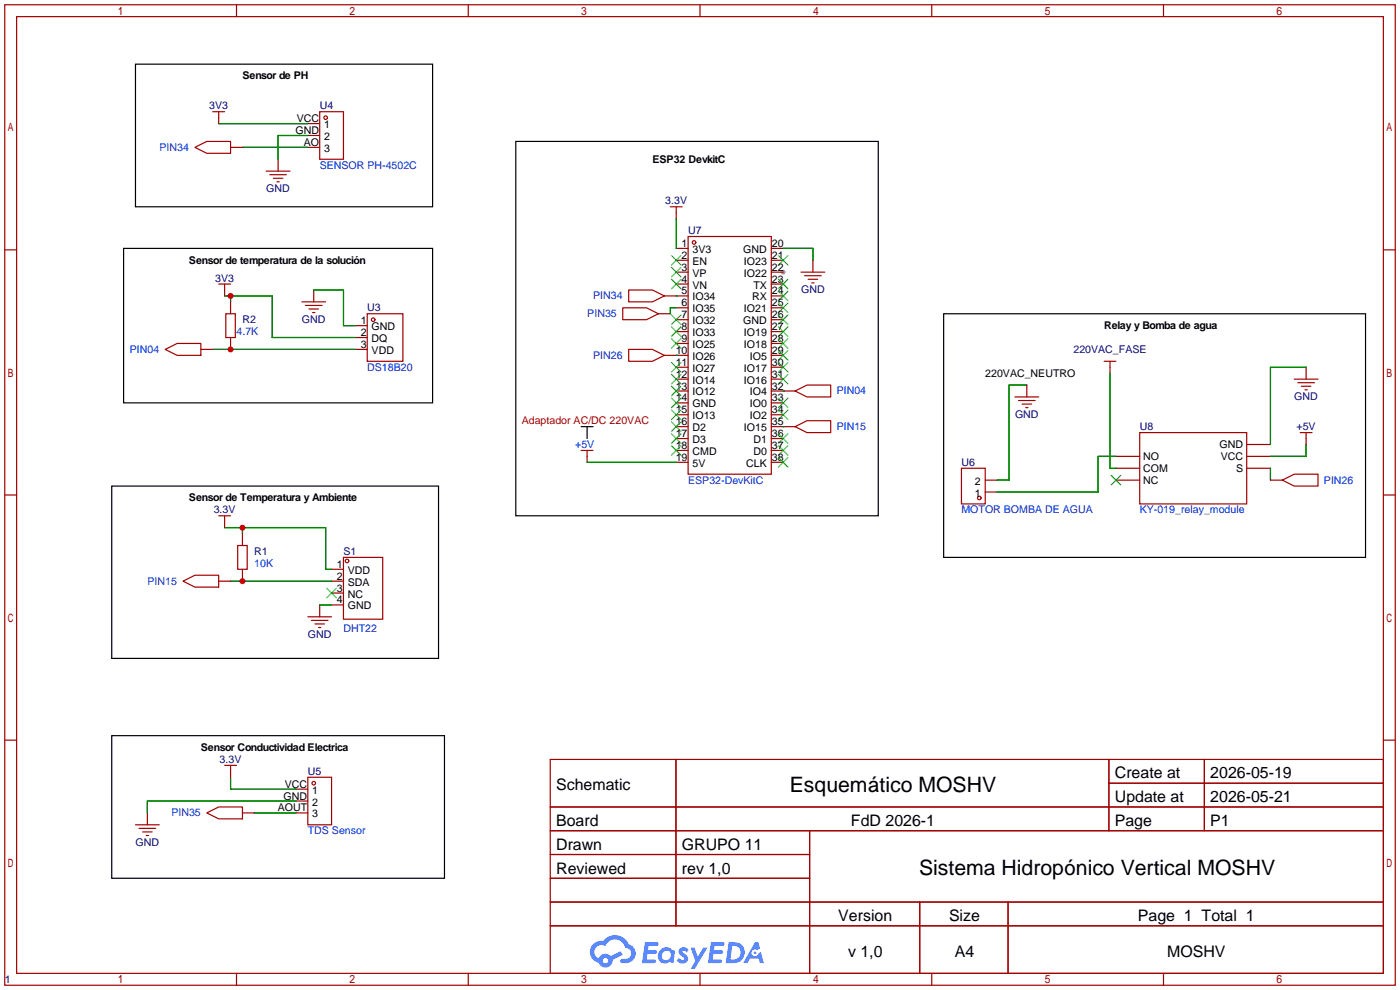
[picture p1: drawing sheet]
<svg xmlns="http://www.w3.org/2000/svg" width="299mm" height="212mm" viewBox="0 0 299 212" stroke-linecap="round" stroke-linejoin="round" font-family="sans-serif">
<circle cx="167.4" cy="58.2" r=".51" fill="#999"/>
<g fill="none" stroke="#a10000" stroke-width=".25">
<path d="M1 1h297.2v209.6h-297.2zM3.6 3.6h292.1v204.4h-292.1zM50.5 1v2.6M100.1 1v2.6M149.6 1v2.6M199.1 1v2.6M248.7 1v2.6M1 53.4h2.6M295.7 53.4h2.5M1 105.8h2.6M295.7 105.8h2.5M1 158.2h2.6"/>
<path d="M295.7 158.2h2.5M117.6 162.3h178.1v45.7h-178.1zM117.6 172.5h178.1M117.6 177.5h178.1M144.5 162.3v35.6M173 177.5v30.5M237 162.3v15.2M237 167.4h58.7M257.4 162.3v15.2M117.6 182.6h55.4M117.6 192.8h178.1M117.6 187.7h55.4"/>
<path d="M117.6 197.9h178.1M196.6 192.8v15.2M215.4 192.8v15.2M50.5 208v2.6M100.1 208v2.6M149.6 208v2.6M199.1 208v2.6M248.7 208v2.6"/>
</g>
<g fill="#5487ff">
<path d="M145.3 202.7a1.3 1.3 0 0 1 1.9 .3l-.4 .6a.54 .54 0 0 0-.9-.2l.1 .2a1.34 1.34 0 0 1 .9 1.8 1.47 1.47 0 0 1-2.3-.1l.5-.6 .8 .5a.31 .31 0 0 0 .4-.3 .31 .31 0 0 0-.3-.4 1.12 1.12 0 0 1-.7-1.8z"/>
<path d="M147.6 202.5h.9l.6 2 1.2-2h.9l-2.7 4.6h-.9l1-1.7z"/>
<path d="M137.8 201.4h1.7a1.31 1.31 0 0 1 1.2 .2 .4 .4 0 0 1-.3 .5l-1.8 .1-.1 .9h1.6a.4 .4 0 0 1 .4 .4 .4 .4 0 0 1-.5 .4h-1.6l-.2 1.2h1.4a.46 .46 0 0 1 .5 0 .46 .46 0 0 1 .1 .5l-.4 .2h-2.6z"/>
<path d="M151.9 201.4h1.7a1.32 1.32 0 0 1 1.2 .2 .39 .39 0 0 1-.3 .5l-1.8 .1-.1 .9h1.6a.4 .4 0 0 1 .4 .4 .4 .4 0 0 1-.4 .4h-1.7l-.2 1.2h1.4a.46 .46 0 0 1 .5 0 .46 .46 0 0 1 .1 .5l-.4 .2h-2.6z"/>
<path d="M161.3 201.4h.8l.3 1.3-.6 .4a.75 .75 0 0 0-1.1 .3 .75 .75 0 0 0 .5 1 .75 .75 0 0 0 .9-.7l.5-.2 .6 2.3h-.8l-.3-.9h-1.8l-.5 .9h-1z"/>
<path d="M155.7 201.4l-.6 4.4h1.5a2.27 2.27 0 0 0 2.6-2.2 2.27 2.27 0 0 0-2.7-2.2zM156.5 202.1a1.5 1.5 0 0 1 1.8 1.6 1.5 1.5 0 0 1-1.9 1.4h-.3z"/>
<path d="M141.2 203a1.6 1.6 0 0 0-.3 2.3 1.6 1.6 0 0 0 2.3 .2l.7 .3 .3-2.4-.1-.3-.5-.1a1.58 1.58 0 0 0-2.4 0zM141.8 203.5a.98 .98 0 0 1 1.6 .4 .98 .98 0 0 1-1.1 1.3 .94 .94 0 0 1-.9-.7 .94 .94 0 0 1 .4-1z"/>
<path d="M126.8 201.8a2.37 2.37 0 0 0 1.1 4 1.54 1.54 0 0 0 1.8 1 1.54 1.54 0 0 0 1.2-1.6l2.2-1.1-.5-.8-2 1a1.57 1.57 0 0 0-2.7 .5 1.5 1.5 0 0 1-.7-2.1 1.5 1.5 0 0 1 2.2-.5 2.23 2.23 0 0 1 2.3-1.4 2.23 2.23 0 0 1 2 1.8 1.16 1.16 0 0 1 1.2 1.1 1.16 1.16 0 0 1-1.1 1.2h-.7a.47 .47 0 0 0-.5 .4 .47 .47 0 0 0 .4 .5 2.17 2.17 0 0 0 2.5-.9 2.17 2.17 0 0 0-.3-2.7l-.8-.4a3.2 3.2 0 0 0-5.5-.7l-1.1 .1zM128.8 205.3a.6 .6 0 0 1 1.2 0 .6 .6 0 0 1-1.2 0z"/>
<circle cx="161.4" cy="203.6" r=".28"/>
</g>
<g fill="none" stroke="#a10000" stroke-width=".25">
<path d="M41.7 31.5l2.5-1.3h5.1v2.6h-5.1zM45.5 23.9h2.5M46.7 23.9v2.5M49.3 31.5h2.5M56.9 36.6h5.1M57.7 37.3h3.5M58.4 38.1h2.1M59.2 38.9h.5M59.4 34v2.6M65.8 26.4h2.5M65.8 29h2.5M65.8 31.5h2.5"/>
<path d="M68.3 23.9h5.1v10.1h-5.1zM143.3 44.2h2.5M144.5 53.1h2.6M144.5 55.6h2.6M144.5 58.2h2.6M144.5 44.2v2.5M147.1 50.5h17.7v50.8h-17.7zM164.8 53.1h2.6M164.8 55.6h2.6M164.8 58.2h2.6M171.2 58.2h5.1M172 58.9h3.5"/>
<path d="M172.7 59.7h2.1M173.7 55.6v2.6M35.3 74.7l2.5-1.3h5.1v2.5h-5.1zM42.9 74.7h2.6M46.7 60.7h2.6M48 60.7v2.5M48.3 67.1h2v5h-2zM49.3 64.5v2.6M49.3 72.1v2.6M64.5 64.5h5.1M65.3 65.3h3.5M66 66h2.1"/>
<path d="M66.8 66.8h.5M67.1 62v2.5M75.9 69.6h2.6M75.9 72.1h2.6M75.9 74.7h2.6M78.5 67.1h7.6v10.1h-7.6zM133.1 65.8h5.1l2.5 1.3-2.5 1.2h-5.1zM134.4 62h5l2.6 1.2-2.6 1.3h-5zM134.4 74.7h5l2.6 1.2-2.6 1.3h-5zM140.7 67.1h2.6M142 63.2h5.1M142 75.9h5.1"/>
<path d="M144.5 60.7h2.6M144.5 65.8h2.6M144.5 68.3h2.6M144.5 70.9h2.6M144.5 73.4h2.6M144.5 78.5h2.6M164.8 60.7h2.6M164.8 63.2h2.6M164.8 65.8h2.6M164.8 68.3h2.6M164.8 70.9h2.6M164.8 73.4h2.6"/>
<path d="M164.8 75.9h2.6M164.8 78.5h2.6M173.5 60.5h.5M236 77.2h2.5M237.2 77.2v2.6M279.1 78.5v2.5M124.2 96.3h2.5M125.5 96.3v2.5M144.5 81h2.6M144.5 83.6h2.6M144.5 86.1h2.6M144.5 88.6h2.6"/>
<path d="M144.5 91.2h2.6M144.5 93.7h2.6M144.5 96.3h2.6M144.5 98.8h2.6M164.8 81h2.6M164.8 83.6h5.1M164.8 86.1h2.6M164.8 88.6h2.6M164.8 91.2h5.1M164.8 93.7h2.6M164.8 96.3h2.6M164.8 98.8h2.6"/>
<path d="M169.9 83.6l2.6-1.3h5v2.5h-5zM169.9 91.2l2.6-1.3h5v2.6h-5zM216.9 84.8h5.1M217.7 85.6h3.5M218.4 86.4h2.1M219.2 87.1h.5M219.5 82.3v2.5M238.5 97.5h5.1M243.6 92.5h22.8v15.2h-22.8zM266.4 95h5.1M266.4 97.5h5.1M276.6 81h5.1"/>
<path d="M277.4 81.8h3.5M277.9 92.5h2.5M278.1 82.5h2.1M278.9 83.3h.5M279.1 92.5v2.5M46.7 110.2h2.6M48 110.2v2.6M50.8 116.6h2v5.1h-2zM51.8 114v2.6M73.4 119.1h8.4v13.2h-8.4zM205.5 100.1h5.1v7.6h-5.1zM210.6 105.2h2.5"/>
<path d="M210.6 102.6h2.5M238.5 102.6h5.1M238.5 100.1h5.1M266.4 100.1h5.1M271.5 102.6h2.6M274.1 102.6l2.5-1.3h5.1v2.6h-5.1zM39.1 124.2l2.6-1.3h5v2.6h-5zM46.7 124.2h2.6M51.8 121.7v2.5M65.8 131.8h5.1M66.5 132.6h3.6M67.3 133.4h2"/>
<path d="M68.1 134.1h.5M68.3 129.3v2.5M70.9 121.7h2.5M70.9 124.2h2.5M70.9 126.7h2.5M70.9 129.3h2.5M29 176.3h5M29.7 177h3.6M30.5 177.8h2M31.2 178.6h.5M31.5 173.7v2.6M44.2 173.7l2.5-1.2h5.1v2.5h-5.1z"/>
<path d="M48 163.6h2.5M49.3 163.6v2.5M51.8 173.7h2.6M63.2 168.7h2.6M63.2 171.2h2.6M63.2 173.7h2.6M65.8 166.1h5.1v10.2h-5.1z"/>
<circle cx="69.6" cy="25.1" r=".38"/>
<circle cx="148.3" cy="51.8" r=".38"/>
<circle cx="79.8" cy="68.3" r=".38"/>
<circle cx="74.2" cy="119.9" r=".38"/>
<circle cx="209.3" cy="106.4" r=".38"/>
<circle cx="67.1" cy="167.4" r=".38"/>
</g>
<g fill="none" stroke="#3c3" stroke-width=".25">
<path d="M143.5 54.6l2 2M143.5 57.2l2 2M143.5 59.7l2 2M145.5 54.6l-2 2M145.5 57.2l-2 2M145.5 59.7l-2 2M166.4 54.6l2 2M166.4 59.7l2 2M168.4 54.6l-2 2M168.4 59.7l-2 2M143.5 67.3l2 2M143.5 69.8l2 2.1"/>
<path d="M143.5 72.4l2 2M143.5 77.5l2 2M145.5 67.3l-2 2M145.5 69.8l-2 2.1M145.5 72.4l-2 2M145.5 77.5l-2 2M166.4 62.2l2 2.1M166.4 64.8l2 2M166.4 67.3l2 2M166.4 69.8l2 2.1M166.4 72.4l2 2M166.4 74.9l2 2.1"/>
<path d="M166.4 77.5l2 2M168.4 62.2l-2 2.1M168.4 64.8l-2 2M168.4 67.3l-2 2M168.4 69.8l-2 2.1M168.4 72.4l-2 2M168.4 74.9l-2 2.1M168.4 77.5l-2 2M143.5 80l2 2M143.5 82.5l2 2.1M143.5 85.1l2 2M143.5 87.6l2 2.1"/>
<path d="M143.5 90.2l2 2M143.5 92.7l2 2M143.5 95.2l2 2.1M145.5 80l-2 2M145.5 82.5l-2 2.1M145.5 85.1l-2 2M145.5 87.6l-2 2.1M145.5 90.2l-2 2M145.5 92.7l-2 2M145.5 95.2l-2 2.1M166.4 80l2 2M166.4 85.1l2 2"/>
<path d="M166.4 87.6l2 2.1M166.4 92.7l2 2M166.4 95.2l2 2.1M166.4 97.8l2 2M168.4 80l-2 2M168.4 85.1l-2 2M168.4 87.6l-2 2.1M168.4 92.7l-2 2M168.4 95.2l-2 2.1M168.4 97.8l-2 2M237.5 101.6l2 2M239.5 101.6l-2 2"/>
<path d="M69.8 125.7l2.1 2.1M71.9 125.7l-2.1 2.1"/>
</g>
<g fill="none" stroke="#008700" stroke-width=".25">
<path d="M46.7 26.4h19.1M51.8 31.5h14M65.8 29h-6.4v5M144.5 46.7v6.4M167.4 53.1h6.3v2.5M45.5 74.7h30.4M48 63.2h10.2v8.9h17.7M49.3 63.2v1.3M67.1 62h6.3v7.6h2.5M144.5 63.2h.1M144.5 75.9h.1M144.5 65.8h-1.2v1.3"/>
<path d="M237.2 79.8v20.3h1.3M279.1 78.5h-7.6v16.5M125.5 98.8h19M167.4 83.6h.1M167.4 91.2h.1M219.5 82.3h-3.9v20.3h-2.5M238.5 97.5h-3.8v7.7h-21.6M279.1 95v2.5h-7.6M48 112.8h21.6v8.9h1.3M51.8 112.8v1.2M271.5 100.1v2.5M49.3 124.2h21.6"/>
<path d="M68.3 129.3h2.6M49.3 166.1v2.6h13.9M54.4 173.7h8.8M63.2 171.2h-31.7v2.5"/>
</g>
<path d="M29 13.7h63.5v30.5h-63.5zM110.2 30.2h77.5v80h-77.5zM26.4 53.1h66.1v33h-66.1zM201.7 67.1h90.1v52h-90.1zM124.2 91.2h2.5M125.5 91.2v2.5M23.9 103.9h69.8v36.8h-69.8zM23.9 157.2h71.1v30.5h-71.1z" fill="none" stroke="#000" stroke-width=".25"/>
<g fill="#c00">
<circle cx="51.8" cy="112.8" r=".63"/>
<circle cx="49.3" cy="74.7" r=".63"/>
<circle cx="49.3" cy="63.2" r=".63"/>
<circle cx="51.8" cy="124.2" r=".63"/>
</g>
<g font-size="4.5">
<text x="168.8" y="169.2">Esquemático MOSHV</text>
<text x="196.4" y="187">Sistema Hidropónico Vertical MOSHV</text>
</g>
<g font-size="3.4">
<text x="238.3" y="166.4">Create at</text>
<text x="258.7" y="166.4">2026-05-19</text>
<text x="118.9" y="168.9">Schematic</text>
<text x="238.3" y="171.4">Update at</text>
<text x="258.7" y="171.4">2026-05-21</text>
<text x="118.9" y="176.5">Board</text>
<text x="181.9" y="176.5">FdD 2026-1</text>
<text x="238.3" y="176.5">Page</text>
<text x="258.7" y="176.5">P1</text>
<text x="118.9" y="181.6">Drawn</text>
<text x="145.7" y="181.6">GRUPO 11</text>
<text x="118.9" y="186.7">Reviewed</text>
<text x="145.7" y="186.7">rev 1,0</text>
<text x="179.2" y="196.8">Version</text>
<text x="202.8" y="196.8">Size</text>
<text x="243.2" y="196.8">Page 1 Total 1</text>
<text x="181.2" y="204.5">v 1,0</text>
<text x="204.1" y="204.5">A4</text>
<text x="249.4" y="204.5">MOSHV</text>
</g>
<g font-size="2.3">
<text x="51.8" y="17">Sensor de PH</text>
<text x="63.2" y="28.6">GND</text>
<text x="63.4" y="26.1">VCC</text>
<text x="69.3" y="27.4">1</text>
<text x="69.3" y="29.9">2</text>
<text x="64.9" y="31.2">AO</text>
<text x="69.3" y="32.5">3</text>
<text x="139.4" y="34.8">ESP32 DevkitC</text>
<text x="145.7" y="52.8">1</text>
<text x="165" y="52.8">20</text>
<text x="40.4" y="56.4">Sensor de temperatura de la solución</text>
<text x="145.7" y="55.3">2</text>
<text x="145.7" y="57.9">3</text>
<text x="148" y="54">3V3</text>
<text x="148" y="56.6">EN</text>
<text x="148" y="59.1">VP</text>
<text x="158.9" y="54">GND</text>
<text x="159" y="56.6">IO23</text>
<text x="159" y="59.1">IO22</text>
<text x="165" y="55.3">21</text>
<text x="165" y="57.9">22</text>
<text x="145.7" y="60.4">4</text>
<text x="145.7" y="62.9">5</text>
<text x="145.7" y="65.5">6</text>
<text x="148" y="61.7">VN</text>
<text x="148" y="64.2">IO34</text>
<text x="160.8" y="64.2">RX</text>
<text x="161" y="61.7">TX</text>
<text x="165" y="60.4">23</text>
<text x="165" y="62.9">24</text>
<text x="165" y="65.5">25</text>
<text x="77.1" y="69.3">1</text>
<text x="77.1" y="71.8">2</text>
<text x="79.4" y="70.6">GND</text>
<text x="145.7" y="68">7</text>
<text x="145.7" y="70.6">8</text>
<text x="148" y="66.7">IO35</text>
<text x="148" y="69.3">IO32</text>
<text x="148" y="71.8">IO33</text>
<text x="158.9" y="69.3">GND</text>
<text x="159" y="66.7">IO21</text>
<text x="159" y="71.8">IO19</text>
<text x="165" y="68">26</text>
<text x="165" y="70.6">27</text>
<text x="236" y="70.3">Relay y Bomba de agua</text>
<text x="77.1" y="74.4">3</text>
<text x="79.4" y="73.1">DQ</text>
<text x="79.4" y="75.6">VDD</text>
<text x="144.4" y="75.6">10</text>
<text x="145.7" y="73.1">9</text>
<text x="148" y="74.4">IO25</text>
<text x="148" y="76.9">IO26</text>
<text x="159" y="74.4">IO18</text>
<text x="160.2" y="76.9">IO5</text>
<text x="165" y="73.1">28</text>
<text x="165" y="75.6">29</text>
<text x="144.4" y="78.2">11</text>
<text x="144.4" y="80.7">12</text>
<text x="144.4" y="83.3">13</text>
<text x="148" y="79.4">IO27</text>
<text x="148" y="82">IO14</text>
<text x="159" y="79.4">IO17</text>
<text x="159" y="82">IO16</text>
<text x="165" y="78.2">30</text>
<text x="165" y="80.7">31</text>
<text x="165" y="83.3">32</text>
<text x="210.6" y="80.5">220VAC_NEUTRO</text>
<text x="144.4" y="85.8">14</text>
<text x="144.4" y="88.3">15</text>
<text x="148" y="84.5">IO12</text>
<text x="148" y="87.1">GND</text>
<text x="148" y="89.6">IO13</text>
<text x="160.2" y="84.5">IO4</text>
<text x="160.2" y="87.1">IO0</text>
<text x="160.2" y="89.6">IO2</text>
<text x="165" y="85.8">33</text>
<text x="165" y="88.3">34</text>
<text x="144.4" y="90.9">16</text>
<text x="144.4" y="93.4">17</text>
<text x="144.4" y="96">18</text>
<text x="148" y="92.1">D2</text>
<text x="148" y="94.7">D3</text>
<text x="159" y="92.1">IO15</text>
<text x="161" y="94.7">D1</text>
<text x="165" y="90.9">35</text>
<text x="165" y="93.4">36</text>
<text x="165" y="96">37</text>
<text x="260.6" y="95.7">GND</text>
<text x="144.4" y="98.5">19</text>
<text x="148" y="97.2">CMD</text>
<text x="148" y="99.8">5V</text>
<text x="159.5" y="99.8">CLK</text>
<text x="161" y="97.2">D0</text>
<text x="165" y="98.5">38</text>
<text x="244.3" y="98.3">NO</text>
<text x="244.3" y="100.8">COM</text>
<text x="260.9" y="98.3">VCC</text>
<text x="264.2" y="100.8">S</text>
<text x="40.4" y="107.2">Sensor de Temperatura y Ambiente</text>
<text x="208.4" y="106.1">1</text>
<text x="208.4" y="103.6">2</text>
<text x="244.3" y="103.3">NC</text>
<text x="72" y="121.4">1</text>
<text x="72" y="123.9">2</text>
<text x="74.3" y="122.6">VDD</text>
<text x="74.3" y="125.2">SDA</text>
<text x="72" y="126.4">3</text>
<text x="72" y="129">4</text>
<text x="74.3" y="127.7">NC</text>
<text x="74.3" y="130.2">GND</text>
<text x="42.9" y="160.5">Sensor Conductividad Electrica</text>
<text x="59.4" y="173.4">AOUT</text>
<text x="60.6" y="170.9">GND</text>
<text x="60.9" y="168.3">VCC</text>
<text x="66.7" y="169.6">1</text>
<text x="66.7" y="172.2">2</text>
<text x="66.7" y="174.7">3</text>
</g>
<g font-size="2.3" fill="#000080">
<text x="44.7" y="23.3">3V3</text>
<text x="68.3" y="23.3">U4</text>
<text x="56.9" y="41.1">GND</text>
<text x="142.2" y="43.7">3.3V</text>
<text x="147.1" y="50">U7</text>
<text x="46" y="60.2">3V3</text>
<text x="171.2" y="62.7">GND</text>
<text x="51.8" y="69.1">R2</text>
<text x="64.5" y="69.1">GND</text>
<text x="78.5" y="66.5">U3</text>
<text x="229.4" y="75.4">220VAC_FASE</text>
<text x="216.9" y="89.4">GND</text>
<text x="276.6" y="85.6">GND</text>
<text x="243.6" y="91.9">U8</text>
<text x="277.1" y="91.9">+5V</text>
<text x="205.5" y="99.5">U6</text>
<text x="45.7" y="109.7">3.3V</text>
<text x="54.4" y="118.6">R1</text>
<text x="73.4" y="118.6">S1</text>
<text x="65.8" y="136.4">GND</text>
<text x="46.9" y="163">3.3V</text>
<text x="65.8" y="165.6">U5</text>
<text x="29" y="180.8">GND</text>
<text x="1" y="210">1</text>
</g>
<g font-size="2.3" fill="#00f">
<text x="34.1" y="32.2">PIN34</text>
<text x="68.3" y="36">SENSOR PH-4502C</text>
<text x="126.8" y="64">PIN34</text>
<text x="50.5" y="71.6">4.7K</text>
<text x="125.5" y="67.8">PIN35</text>
<text x="27.7" y="75.4">PIN04</text>
<text x="126.8" y="76.7">PIN26</text>
<text x="78.5" y="79.2">DS18B20</text>
<text x="178.8" y="84.3">PIN04</text>
<text x="122.9" y="95.7">+5V</text>
<text x="178.8" y="91.9">PIN15</text>
<text x="147.1" y="103.3">ESP32-DevKitC</text>
<text x="283" y="103.3">PIN26</text>
<text x="205.5" y="109.7">MOTOR BOMBA DE AGUA</text>
<text x="243.6" y="109.7">KY-019_relay_module</text>
<text x="31.5" y="124.9">PIN15</text>
<text x="54.4" y="121.1">10K</text>
<text x="73.4" y="135.1">DHT22</text>
<text x="36.6" y="174.5">PIN35</text>
<text x="65.8" y="178.3">TDS Sensor</text>
</g>
<text font-size="2.3" fill="#900" x="111.5" y="90.6">Adaptador AC/DC 220VAC</text>
</svg>
